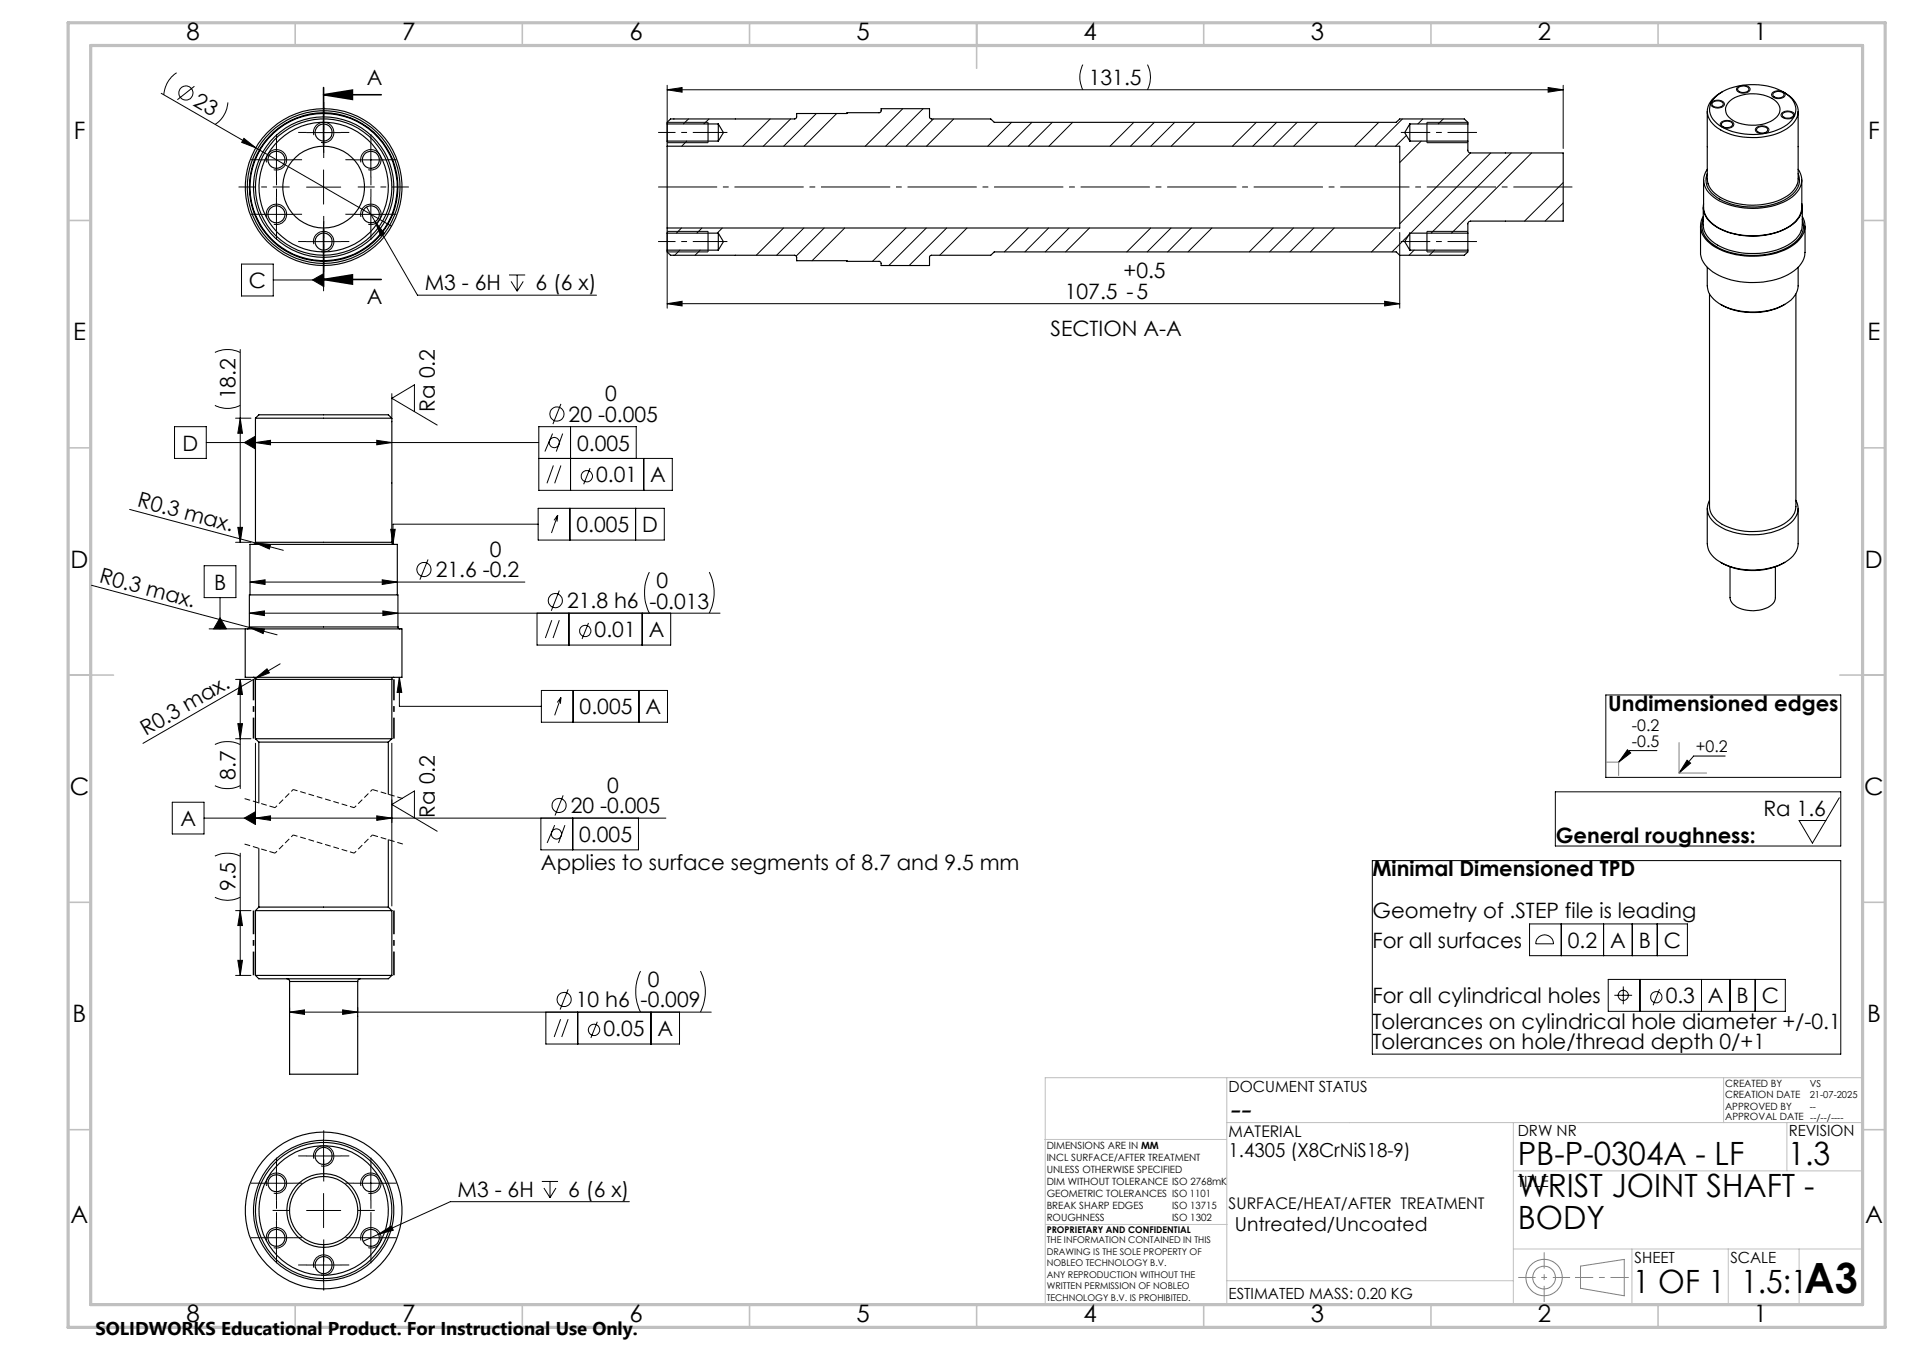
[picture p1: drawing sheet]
<svg xmlns="http://www.w3.org/2000/svg" width="420mm" height="297mm" viewBox="0 0 420 297" stroke-linecap="round" stroke-linejoin="round" font-family="sans-serif">
<g fill="none" stroke="#000" stroke-width=".22">
<path d="M38.9 16a6.3 6.3 0 0 0-2.8 4.9M42.8 19l-3.7 2.9M146.9 19.8l3.2-.5v1zM146.9 18.8v12.3M146.9 19.8h197.2M238.4 14.2a6.1 6.1 0 0 0 0 5.6M252.6 14.2a6.1 6.1 0 0 1 0 5.6M340.8 19.3l3.3 .5-3.3 .5zM344.1 18.8v13.9M382.4 19.2a2 2 0 0 1 2.8 .3 1.39 1.39 0 0 1-1.9 1l-.7-.3a.63 .63 0 0 1-.2-1zM35.5 20.5l50.7 29.3M50.2 22.5a6.3 6.3 0 0 1-2.9 4.9"/>
<path d="M53.7 30.4l2.6 2.1-3.1-1.2zM57.1 35.2h7.5M58.7 35.7a2.26 2.26 0 0 1 1.9-2.8 2.26 2.26 0 0 1 2.5 2.4 2.26 2.26 0 0 1-2.8 2M60.9 31.4v7.5M67.5 29.2h7.5M69.1 29.7a2.25 2.25 0 0 1 1.9-2.8 2.25 2.25 0 0 1 2.5 2.4 2.25 2.25 0 0 1-2.8 2M71.2 25.4v7.5M71.2 37.4v7.5M77.9 35.2h7.5M79.4 35.7a2.26 2.26 0 0 1 2-2.8 2.26 2.26 0 0 1 2.5 2.4 2.26 2.26 0 0 1-2.8 2M81.6 31.4v7.5M146.9 31.4h9"/>
<path d="M146.9 26.9h9M151.2 31l-1.1 1.2M151.6 26.2l-1.2 1.1M156.1 26.2l-1.2 1.1M169.5 26.2l-6 6M174 26.2l-6 6M179.7 25l-7.2 7.2M184.2 25l-7.2 7.2M198.7 23.9l-8.2 8.3M203.2 23.9l-8.3 8.3M205.5 26.2l-6 6M209.9 26.2l-6 6"/>
<path d="M222.7 26.9l-5.3 5.3M227.2 26.9l-5.3 5.3M231.6 26.9l-5.2 5.3M236.1 26.9l-5.2 5.3M249.6 26.9l-5.3 5.3M254.1 26.9l-5.3 5.3M258.6 26.9l-5.3 5.3M263.1 26.9l-5.3 5.3M276.5 26.9l-5.2 5.3M281 26.9l-5.2 5.3M285.5 26.9l-5.2 5.3M290 26.9l-5.2 5.3"/>
<path d="M303.5 26.9l-5.3 5.3M308.7 26.2l-6 6M309.6 29.8l-2.4 2.4M312.8 31l-4.7 4.8M313.2 26.2l-1.1 1.1M314.1 31.4h9M314.1 26.9h9M317.7 26.2l-1.1 1.1M323.7 33.7l-15.6 15.5M328.2 33.7l-17.6 17.6M332.7 33.7l-17.7 17.6M337.1 33.7l-17.6 17.6"/>
<path d="M376.7 22.6a1.93 1.93 0 0 1 2.9 .2 1.6 1.6 0 0 1-2.3 .8l-.6-.4zM378.9 26.9a1.79 1.79 0 0 1 2.8 .5 1.79 1.79 0 0 1-3 0zM386.6 28a1.83 1.83 0 0 1 2.8 .6 1.79 1.79 0 0 1-3 0zM390.1 20.5a1.93 1.93 0 0 1 2.9 .2 1.52 1.52 0 0 1-2.3 .9l-.4-.2a.6 .6 0 0 1-.2-.9zM392.2 24.9a1.93 1.93 0 0 1 2.8 .3 1.64 1.64 0 0 1-2.5 .7 .62 .62 0 0 1-.3-1zM53.2 58.1h6.9v7h-6.9zM57.1 47.2h7.5M58.7 47.7a2.25 2.25 0 0 1 1.9-2.8 2.25 2.25 0 0 1 2.5 2.4 2.25 2.25 0 0 1-2.8 2M60.9 43.4v7.5M67.5 41.2h7.5M67.5 53.2h7.5M69.1 53.7a2.25 2.25 0 0 1 2-2.8 2.25 2.25 0 0 1 2.4 2.5 2.25 2.25 0 0 1-2.8 1.9"/>
<path d="M71.2 49.4v7.5M71.2 59.9v4.1M77.9 47.2h7.5M79.4 47.7a2.24 2.24 0 0 1 2-2.8 2.24 2.24 0 0 1 2.4 2.4 2.24 2.24 0 0 1-2.7 2M80.7 45.5l1.9 3.3M81.6 43.4v7.5M82.6 48.8l2.1 2.6-.9 .5zM82.6 48.8l9.3 16.1h39.4M146.9 55.4h9M146.9 50.9h9M146.9 51.1v16.7M149.6 55l-1.1 1.2"/>
<path d="M150 50.2l-1.1 1.1M154.1 55l-1.1 1.2M154.5 50.2l-1.1 1.1M159 50.2l-1.1 1.1M172.5 50.2l-6 6M177 50.2l-6 6M181.4 50.2l-6.1 6.1M185.9 50.2l-7.1 7.2M199.4 50.2l-7.3 7.3M203.9 50.2l-8.2 8.2M208.4 50.2l-8.3 8.2M212.9 50.2l-6 6"/>
<path d="M226.3 50.2l-5.2 5.2M230.8 50.2l-5.2 5.2M235.3 50.2l-5.2 5.2M239.8 50.2l-5.2 5.2M253.3 50.2l-5.3 5.2M257.8 50.2l-5.3 5.2M262.3 50.2l-5.3 5.2M266.8 50.2l-5.3 5.2M280.2 50.2l-5.2 5.2M284.7 50.2l-5.2 5.2M289.2 50.2l-5.2 5.2M293.7 50.2l-5.2 5.2"/>
<path d="M307.2 50.2l-5.3 5.2M308.1 51.1v16.7M310.1 51.7l-3.7 3.7M311.3 55l-1.1 1.2M314.1 55.4h9M314.1 50.9h9M315.8 55l-1.2 1.2M344.1 40.2l-8.5 8.4M344.1 44.7l-4 3.9M47.3 77.5a6.4 6.4 0 0 1 5.6 0M52.9 76.9v42.4M60.1 61.6h11.1"/>
<path d="M68.8 61.6l2.4-1.4v2.8zM112 60.5h3.6M112.5 61.9l1.3 2.2M113.8 60.5v3.6M115.2 61.9l-1.4 2.2M146.9 66.8l3.2-.5v1zM146.9 66.8h161.2M304.8 66.3l3.3 .5-3.3 .5zM38.4 93.9h7v7h-7zM45.4 97.4h73.2M47.3 89.2a6.1 6.1 0 0 0 5.6 0M51.9 92h3.3"/>
<path d="M52.9 92l.5 3.3h-1zM53.8 97.4l2.4-1.4v2.8zM56.2 97.4l3.3-.5v1zM82.9 96.9l3.4 .5-3.4 .5zM86.3 86.6v5.2M91.2 90.6v-5.9l-4.9 2.9 9.9 5.9M121.6 95.4l-1.7 3.9M123.5 88.9l-1.8 4.4M123.9 95.4l-1.5 3.9M125.6 93.9v14M28.5 112.1l33.9 9M51.9 119.3h3.3"/>
<path d="M52.4 116h1l-.5 3.3zM56.2 119.4l3.3 .4-.2 1zM86 116.4h1l-.5 3.4zM118.5 111.8h27.7v7h-27.7zM118.5 115.3h-32v4.5M118.6 100.9h29.4v7h-29.4v-14h21.5v7M121.8 102.4l-1.4 3.9M122.8 113.3l-.8 1.2M122.8 113.3l-.2 1.5M122.8 113.3l-1.4 4M123.5 102.4l-1.4 3.9M125.4 111.8v7"/>
<path d="M129.9 103l-1.4 3.5M139.9 111.8v7M141.7 100.9v7M20.1 128.8l34.8 9.2M44.9 124.5h7v7h-7zM46 138.4h8M48.4 135.9l1.4 2.5h-2.8zM48.4 131.5v6.9M54.9 138l3.3 .4-.3 1zM54.9 134.9l3.3-.5v1zM54.9 134.9h103.6M54.9 138l6.1 1.7"/>
<path d="M55 128.1l3.3-.5v1zM55 128.1h60.5M84.1 127.6l3.4 .5-3.4 .5zM84.3 134.4l3.3 .5-3.3 .5zM94.2 123.1l-1.8 4.4M118.2 134.9v7h29.4v-7M121.5 136.5l-1.4 3.9M123.1 129.9l-1.7 4.5M123.1 136.5l-1.4 3.9M125.2 134.9v7M129.5 137.1l-1.4 3.5M141.4 134.9v7"/>
<path d="M142.9 125.9a10.2 10.2 0 0 0 0 9M156.1 125.9a10.2 10.2 0 0 1 0 9M51.9 149.5h3.3M52.4 159.2h1l-.5 3.3zM52.9 149.5l.5 3.3h-1zM52.9 149.5v24M56.2 149.3l2.6-2.2 .5 .9zM56.2 149.3l-24.7 14.2M61.7 146l-5.5 3.3M87.9 149l.5 3.3h-1zM87.9 149v6.4h31.3M119.2 151.9h27.7v7h-27.7z"/>
<path d="M123.5 153.5l-.8 1M123.5 153.5l-.1 1.3M123.5 153.5l-1.4 3.9M126.2 151.9v7M140.7 151.9v7M353.5 152.9h51.7v18.1h-51.7zM37.9 176.5h7v7h-7zM44.9 180h101.7M47.3 172.9a6.4 6.4 0 0 0 5.6 0M47.3 163.8a6.4 6.4 0 0 1 5.6 0M51.9 162.5h3.3M53.8 180l2.4-1.4v2.8z"/>
<path d="M56.2 180l3.3-.5v1zM56.2 163.5v17.5M82.9 179.5l3.4 .5-3.4 .5zM86.3 163.5v35.8M91.2 179.9v-5.9l-4.9 3 9.9 5.9M119.1 180v7h21.4v-7M124 175l-1.8 4.4M126.1 180v7M342.4 174.2h62.8v11.9h-62.8zM358.2 165l.8 .7-2.7 2zM364.7 165.1h-5.9l-2.5 2.6M371.4 167.2l.7 .7-2.5 2.2z"/>
<path d="M379.8 166.3h-7l-3.2 3.8M404.9 175.5l-5.9 10-3-5h5.9M47.3 197.4a6.1 6.1 0 0 0 5.6 0M47.3 188.3a6.4 6.4 0 0 1 5.6 0M52.9 187.7v26.9M122.1 181.5l-1.7 4M124.4 181.5l-1.5 4M302.1 189.3h103.1v42.6h-103.1zM51.9 200.3h3.3M51.9 214.6h3.3M52.4 211.3h1l-.5 3.3zM52.9 200.3l.5 3.3h-1z"/>
<path d="M125.1 217.7l-1.8 4.4M141 213.6a10.2 10.2 0 0 0 0 9.1M154.2 213.6a10.2 10.2 0 0 1 0 9.1M336.7 203.3h34.7v7h-34.7zM338.7 206.2a1.99 1.99 0 0 1 2.1-.3 1.99 1.99 0 0 1 1.2 1.7h-3.9a1.92 1.92 0 0 1 .6-1.4zM343.7 203.3v7M353 203.3v7M354 215.5h39v7h-39zM355.4 219h3.9M357.3 217v3.9M359.3 203.3v7M361 215.5v7"/>
<path d="M364.8 203.3v7M365.3 217.6l-1.4 3.6M374.5 215.5v7M380.8 215.5v7M386.4 215.5v7M63.7 222.7l3.3-.5v1zM63.7 222.7h92.9M63.7 221.7v.9M75.4 222.2l3.3 .5-3.3 .5zM78.7 221.7v.9M120.2 222.7v7h29.4v-7M123.4 224.2l-1.4 3.9"/>
<path d="M125.1 224.2l-1.5 3.9M127.2 222.7v7M131.5 224.8l-1.4 3.5M143.3 222.7v7M60.9 256.6v7.5M67.5 254.3h7.5M69.1 254.9a2.25 2.25 0 0 1 1.9-2.8 2.25 2.25 0 0 1 2.5 2.4 2.25 2.25 0 0 1-2.8 2M71.2 250.6v7.5M81.6 256.6v7.5M119.3 259.9h3.5M121.1 259.9v3.6M57.1 260.3h7.5"/>
<path d="M57.1 272.3h7.5M58.7 260.9a2.26 2.26 0 0 1 1.9-2.8 2.26 2.26 0 0 1 2.5 2.4 2.26 2.26 0 0 1-2.8 2M58.7 272.9a2.26 2.26 0 0 1 1.9-2.8 2.26 2.26 0 0 1 2.5 2.4 2.26 2.26 0 0 1-2.8 2M60.9 268.6v7.5M67.5 266.3h7.5M67.5 278.3h7.5M69.1 278.9a2.25 2.25 0 0 1 1.9-2.8 2.25 2.25 0 0 1 2.5 2.4 2.25 2.25 0 0 1-2.8 2M71.2 262.6v7.5M71.2 274.6v7.5M77.9 260.3h7.5M77.9 272.3h7.5M79.4 260.9a2.26 2.26 0 0 1 2-2.8 2.26 2.26 0 0 1 2.5 2.4 2.26 2.26 0 0 1-2.8 2"/>
<path d="M79.4 272.9a2.26 2.26 0 0 1 2-2.8 2.26 2.26 0 0 1 2.5 2.4 2.26 2.26 0 0 1-2.8 2M81.6 268.6v7.5M83.3 271.5l2.8-1.8 .5 .9zM83.3 271.5l-3.4 1.6M119.7 261.4l1.4 2.1M122.4 261.4l-1.3 2.1M138.5 264.4h-39.4l-15.8 7.1"/>
<circle cx="40.9" cy="20.5" r="1.56"/>
<circle cx="122" cy="97.4" r="1.12"/>
<circle cx="122.6" cy="91.1" r="1.55"/>
<circle cx="129.2" cy="104.8" r="1.24"/>
<circle cx="93.3" cy="125.3" r="1.55"/>
<circle cx="122.2" cy="132.1" r="1.55"/>
<circle cx="128.8" cy="138.8" r="1.24"/>
<circle cx="123.1" cy="177.2" r="1.56"/>
<circle cx="122.5" cy="183.5" r="1.12"/>
<circle cx="124.2" cy="219.9" r="1.56"/>
<circle cx="357.3" cy="219" r="1.13"/>
<circle cx="364.6" cy="219.4" r="1.24"/>
<circle cx="130.8" cy="226.6" r="1.25"/>
</g>
<g fill="none" stroke="#808080" stroke-width=".22">
<path d="M353.6 167.7h2.7v2.9M369.6 163.4v6.7h6.1M347.9 278.5l9.6-1.4v8l-9.6-1.7z"/>
<circle cx="339.9" cy="281" r="2.51"/>
<circle cx="339.9" cy="281.1" r="4"/>
</g>
<path d="M334.2 281h11.4" fill="none" stroke="#808080" stroke-width=".22" stroke-dasharray="15.2 1.3 1.3 1.3" stroke-dashoffset="11.4" stroke-linecap="butt"/>
<path d="M339.9 275.5v10.9" fill="none" stroke="#808080" stroke-width=".22" stroke-dasharray="15.2 1.3 1.3 1.3" stroke-dashoffset="11.7" stroke-linecap="butt"/>
<path d="M346.7 281h11.8" fill="none" stroke="#808080" stroke-width=".22" stroke-dasharray="15.2 1.3 1.3 1.3" stroke-dashoffset="11.2" stroke-linecap="butt"/>
<g fill="none" stroke="#c0c0c0" stroke-width=".22">
<path d="M270.1 237.1v49.9M379.4 237.1v9.9M410.1 237.1h-180v49.9M230 250.7h40M270.1 247h140M333.1 257.6h77M333.1 247v40M393.3 247v10.6M230.2 269.4h39.9M333.1 274.8h77M359.2 274.8v12.2M380.4 274.8v12.2"/>
<path d="M396 274.8v12.2M270.1 281.8h63"/>
</g>
<g fill="none" stroke="#c0c0c0" stroke-width=".35">
<path d="M65 5v5M115 5v5M165 5v5M215 5v10M265 5v5M315 5v5M365 5v5M15 48.5h5M410 48.5h5M15 98.5h5M410 98.5h5M15 148.5h10"/>
<path d="M405 148.5h10M15 198.5h5M410 198.5h5M15 248.5h5M410 248.5h5M65 287v5M115 287v5M165 287v5M215 287v5M265 287v5M315 287v5M365 287v5"/>
</g>
<path d="M15 5h400v287h-400zM20 10h390v277h-390z" fill="none" stroke="#c0c0c0" stroke-width=".7"/>
<g fill="#000">
<path d="M53.7 30.4l2.6 2.1-3.1-1.2zM56.2 119.4l3.3 .4-.2 1zM54.9 138l3.3 .4-.3 1zM56.2 149.3l2.6-2.2 .5 .9z"/>
<path d="M146.9 19.8l3.2-.5v1zM340.8 19.3l3.3 .5-3.3 .5zM146.9 66.8l3.2-.5v1zM304.8 66.3l3.3 .5-3.3 .5z"/>
<path d="M71.2 20.8l6.4-1v2.1zM71.2 61.5l6.4-1v2z"/>
<path d="M82.6 48.8l1.2 3.1 .9-.5zM68.8 61.6l2.4 1.4v-2.8zM56.2 97.4l3.3-.5v1zM82.9 96.9l3.4 .5-3.4 .5zM56.2 180l3.3-.5v1zM82.9 179.5l3.4 .5-3.4 .5zM54.9 134.9l3.3-.5v1zM84.3 134.4l3.3 .5-3.3 .5zM63.7 222.7l3.3-.5v1zM75.4 222.2l3.3 .5-3.3 .5zM55 128.1l3.3-.5v1zM84.1 127.6l3.4 .5-3.4 .5z"/>
<path d="M52.4 116h1l-.5 3.3zM52.9 92l.5 3.3h-1z"/>
<path d="M86 116.4h1l-.5 3.4zM87.9 149l.5 3.3h-1zM53.8 180l2.4 1.4v-2.8zM53.8 97.4l2.4 1.4v-2.8zM48.4 135.9l1.4 2.5h-2.8zM83.3 271.5l3.3-.9-.5-.9z"/>
<path d="M52.9 149.5l.5 3.3h-1zM52.4 159.2h1l-.5 3.3zM52.9 200.3l.5 3.3h-1zM52.4 211.3h1l-.5 3.3z"/>
<path d="M371.4 167.2l.7 .7-2.5 2.2zM358.2 165l.8 .7-2.7 2z"/>
</g>
<g fill="none" stroke="#000" stroke-width=".25">
<path d="M382.7 19.2a1.6 1.6 0 0 1 2.3 .4 1.41 1.41 0 0 1-2.5 0zM146.9 27.3v-.4l.7-.7h27.3l.4-.3 .1-.9 18.2-.2 .4-.4v-.5h10.6v1.9l.1 .2 .3 .2h13.1l.8 .7h88.4l.8-.7h14.2l.8 .7v.4M146.9 32.2v18M146.9 27.3v3.7M146.9 27.3h11.2M146.9 31h11.2M146.9 31v1.2M146.9 32.2h161.2v18h-161.2M155.9 26.9v4.5M158.1 27.3v3.7M158.1 27.3l1.1 1.9-1.1 1.8M310.3 27.3v3.7"/>
<path d="M310.3 27.3h12.8M310.3 27.3l-1.1 1.9 1.1 1.8M310.3 31h12.8M314.1 26.9v4.5M323.1 31v2.1a.6 .6 0 0 0 .6 .6h20.4v14.9h-20.4a.6 .6 0 0 0-.6 .6v2.1M323.1 27.3v3.7M375 39.6v6a6.1 6.1 0 0 0 4.3 5 16.7 16.7 0 0 0 14.7-.9 5.2 5.2 0 0 0 2.6-4.1v-6M375.8 24.5v14.9a4.8 4.8 0 0 0 2.9 4.1 15.3 15.3 0 0 0 15.3-.8 4.3 4.3 0 0 0 1.8-3.3v-14.9M375.8 37.2a4 4 0 0 0 .8 5.7 13.8 13.8 0 0 0 9.3 3 13.8 13.8 0 0 0 9.2-3.1 4 4 0 0 0 .7-5.6M375.8 38.2a4.2 4.2 0 0 0 2.1 5.2 15.9 15.9 0 0 0 15.6 .2 4.3 4.3 0 0 0 2.3-5.4M377 22.5a1.65 1.65 0 0 1 2.3 .3 1.41 1.41 0 0 1-2.1 .6 .54 .54 0 0 1-.2-.9zM377.5 21.4a12.8 12.8 0 0 1 10.6-2.6 9.4 9.4 0 0 1 6.7 3.5 3.8 3.8 0 0 1-1.5 5.2 14.1 14.1 0 0 1-15.4-.4 3.6 3.6 0 0 1-.4-5.7z"/>
<path d="M379.1 20.2a5.3 5.3 0 0 0-3.3 4.4 5.9 5.9 0 0 0 4.4 4.7 15 15 0 0 0 13.8-1.5 4 4 0 0 0-.2-6.7l-1.3-.9M379.1 26.9a1.57 1.57 0 0 1 2.3 .4 1.44 1.44 0 0 1-2.4 .2zM380.5 22.5a8.4 8.4 0 0 1 7.7-1.6 4.3 4.3 0 0 1 3.6 3.1 3.4 3.4 0 0 1-2.6 2.9 8.9 8.9 0 0 1-8.6-1 2.27 2.27 0 0 1-.1-3.4zM386.9 28.1a1.65 1.65 0 0 1 2.2 .4 1.44 1.44 0 0 1-2.4 .2zM390.4 20.4a1.64 1.64 0 0 1 2.3 .3 1.34 1.34 0 0 1-2.1 .6l-.4-.5zM392.5 24.9a1.42 1.42 0 0 1 2.3 .5 1.51 1.51 0 0 1-2.5-.1zM146.9 55v.4l.7 .8h27.4l.3 .2 .1 1 18.2 .1 .4 .4v.5h10.6v-1.9l.4-.3h13.1l.8-.8h88.4l.8 .8h14.2l.8-.8v-.4M146.9 51.3v3.7M146.9 51.3h11.2M146.9 55h11.2M146.9 50.2v1.1M155.9 50.9v4.5"/>
<path d="M158.1 51.3v3.7M158.1 51.3l1.1 1.9-1.1 1.8M310.3 51.3v3.7M310.3 51.3h12.8M310.3 51.3l-1.1 1.9 1.1 1.8M310.3 55h12.8M314.1 50.9v4.5M323.1 51.3v3.7M374.3 49.7v5.8a6.1 6.1 0 0 0 4.2 5.1 18.1 18.1 0 0 0 15.8-.6 5.7 5.7 0 0 0 3-4.5v-5.8M374.9 45.6v3.9a5.3 5.3 0 0 0 3.2 4.4 16.8 16.8 0 0 0 16.1-.4 4.9 4.9 0 0 0 2.5-4v-3.9M374.9 47.6a4.3 4.3 0 0 0 1.5 5.9 16.7 16.7 0 0 0 13.7 2.4 9.5 9.5 0 0 0 7-4.8l.2-.6a4.2 4.2 0 0 0-.6-2.9M374.9 48.3a4.5 4.5 0 0 0 2.3 5.6 16.8 16.8 0 0 0 17.7-.4 4.5 4.5 0 0 0 1.8-5.2"/>
<path d="M375 44.8a5.1 5.1 0 0 0 3.1 5.3 16.8 16.8 0 0 0 16.1-.4 4.7 4.7 0 0 0 2.4-4.9M375.8 58.8v4.1a5.6 5.6 0 0 0 4 4.6 15.1 15.1 0 0 0 14.5-1.5l.4-.5a4.2 4.2 0 0 0 1.1-2.6v-4.1M376.3 64.7v46.8a5.7 5.7 0 0 0 4.3 4.5 14.6 14.6 0 0 0 12.7-1.2 4.4 4.4 0 0 0 2-3.3v-46.8M378.7 67a14.8 14.8 0 0 0 14.2 0M56.2 92h30.1M56.2 92l.8-.7h28.5l.8 .7M56.2 92v27.3M86.3 92v27.3M56.2 119.3l-.1 .4-.3 .1M56.2 119.3h30.1M86.3 119.3l.1 .3 .3 .2M375.8 111.9v7.7a5 5 0 0 0 3.3 4.3 15.3 15.3 0 0 0 14.6-.7 4.8 4.8 0 0 0 2.1-3.6v-7.7"/>
<path d="M376.3 110.1a4 4 0 0 0 1.5 5.2 15 15 0 0 0 15.9 .1 4 4 0 0 0 1.6-5.3M54 138.4h34.5v10.6h-34.5zM54.9 137.9l-.1 .4-.4 .1M54.9 137.9v-7h32.7v7M54.9 137.9h32.7M55 130.9v-11.1h32.5v11.1M87.6 137.9l.1 .4 .4 .1M378.7 123.7a14.8 14.8 0 0 0 14.2 0M380.8 124.7v6.8a3 3 0 0 0 2.6 2.5 7.1 7.1 0 0 0 6.9-1.3l.5-1.1v-6.9M55.8 149l.3 .1 .1 .4M56.2 149.5h30.1M56.2 149.5v13"/>
<path d="M86.3 149.5v13M86.7 149l-.3 .2-.1 .3M56.2 162.5h30.1M56.2 162.5l.8 .8M57 163.3h28.5M57 163.3v13.4M85.5 163.3v11.5M86.3 162.5l-.8 .8M57 199.6h28.5M57 186.7v12.9M57 199.6l-.8 .7M85.5 184.7v14.9"/>
<path d="M85.5 199.6l.8 .7M56.2 200.3h30.1M56.2 214.6h30.1M56.2 214.6l.8 .7h28.5l.8-.7M56.2 200.3v14.3M63.1 215.3a.6 .6 0 0 1 .6 .6M63.7 215.9v20.4h15v-20.4M63.7 215.9h15M79.3 215.3a.6 .6 0 0 0-.6 .6M86.3 200.3v14.3"/>
<circle cx="60.8" cy="35.2" r="1.88"/>
<circle cx="71.2" cy="29.2" r="1.88"/>
<circle cx="81.6" cy="35.2" r="1.87"/>
<circle cx="60.8" cy="47.2" r="1.88"/>
<circle cx="71.2" cy="41.2" r="16.4"/>
<circle cx="71.2" cy="41.2" r="17.2"/>
<circle cx="71.2" cy="41.2" r="9"/>
<circle cx="71.2" cy="41.2" r="16.2"/>
<circle cx="71.2" cy="41.2" r="15.5"/>
<circle cx="71.2" cy="41.2" r="14.2"/>
<circle cx="71.2" cy="41.2" r="16.8"/>
<circle cx="71.2" cy="41.1" r="15"/>
<circle cx="71.2" cy="53.1" r="1.88"/>
<circle cx="81.6" cy="47.2" r="1.87"/>
<circle cx="71.2" cy="254.3" r="1.88"/>
<circle cx="60.8" cy="272.3" r="1.87"/>
<circle cx="60.9" cy="260.3" r="1.87"/>
<circle cx="71.2" cy="266.3" r="17.2"/>
<circle cx="71.2" cy="266.3" r="8.1"/>
<circle cx="71.2" cy="266.3" r="15"/>
<circle cx="71.2" cy="266.3" r="15.5"/>
<circle cx="71.2" cy="266.3" r="14.2"/>
<circle cx="71.2" cy="278.3" r="1.88"/>
<circle cx="71.2" cy="266.3" r="7.5"/>
<circle cx="81.6" cy="272.3" r="1.86"/>
<circle cx="81.6" cy="260.3" r="1.86"/>
</g>
<path d="M71.2 19.3v12.7M71.2 20.8l6.4-1v2.1zM71.2 20.8h12.7M71.2 50.4v12.7M71.2 61.5l6.4-1v2zM71.2 61.5h12.7" fill="none" stroke="#000" stroke-width=".35"/>
<path d="M160.1 29.1h-15.2M160.1 53.1h-15.2" fill="none" stroke="#000" stroke-width=".22" stroke-dasharray="15.2 1.3 1.3 1.3" stroke-dashoffset="7.6" stroke-linecap="butt"/>
<path d="M325.1 29.1h-16.7M325.1 53.1h-16.7" fill="none" stroke="#000" stroke-width=".22" stroke-dasharray="15.2 1.3 1.3 1.3" stroke-dashoffset="8.8" stroke-linecap="butt"/>
<path d="M346.1 41.1h-201.2" fill="none" stroke="#000" stroke-width=".22" stroke-dasharray="15.2 1.3 1.3 1.3" stroke-dashoffset="2.2" stroke-linecap="butt"/>
<path d="M60.5 177.7l-6.7-2M88.7 175.7l-6.7-2M60.5 187.7l-6.7-2M88.7 185.7l-6.7-2" fill="none" stroke="#000" stroke-width=".22" stroke-dasharray="1.3 .6" stroke-linecap="butt"/>
<path d="M64.5 173.7l-4 4M82 173.7l-4 4M64.5 183.7l-4 4M82 183.7l-4 4" fill="none" stroke="#000" stroke-width=".22" stroke-dasharray="1.3 .6" stroke-dashoffset=".7" stroke-linecap="butt"/>
<path d="M78 177.7l-13.5-4M78 187.7l-13.5-4" fill="none" stroke="#000" stroke-width=".22" stroke-dasharray="1.3 .6" stroke-dashoffset=".3" stroke-linecap="butt"/>
<path d="M71.3 33.6v-11.2M63.8 41.1h-11.3M71.3 48.6v11.3M78.8 41.1h11.2" fill="none" stroke="#000" stroke-width=".22" stroke-dasharray="15.2 1.3 1.3 1.3" stroke-dashoffset="11.5" stroke-linecap="butt"/>
<g fill="none" stroke="#000" stroke-width=".22" stroke-dasharray="15.2 1.3 1.3 1.3" stroke-linecap="butt">
<path d="M57.1 35.1h-1.9M60.9 31.4v-1.9M60.9 38.9v1.9M64.6 35.1h1.9M67.5 29.1h-1.9M71.3 25.4v-1.9M71.3 32.9v1.9M75 29.1h1.9M77.9 35.1h-1.9M81.7 31.4v-1.9M81.7 38.9v1.9M85.4 35.1h1.9"/>
<path d="M57.1 47.1h-1.9M60.9 43.4v-1.9M60.9 50.9v1.9M64.6 47.1h1.9M67.5 53.1h-1.9M71.3 49.4v-1.9M71.3 56.9v1.9M75 53.1h1.9M77.9 47.1h-1.9M81.7 43.4v-1.9M81.7 50.9v1.9M85.4 47.1h1.9"/>
<path d="M60.9 256.5v-1.8M67.5 254.3h-1.9M71.3 258.8v-3.8M71.3 250.5v-1.8M71.3 258v1.9M75 254.3h1.9M81.7 256.5v-1.8M57.1 260.3h-1.9M57.1 272.3h-1.9M60.9 264v1.9M60.9 268.5v-1.8M60.9 276v1.9"/>
<path d="M63.8 266.3h-3.8M64.6 260.3h1.9M64.6 272.3h1.9M67.5 278.3h-1.9M71.3 273.8v3.7M71.3 274.5v-1.8M75 278.3h1.9M77.9 260.3h-1.9M77.9 272.3h-1.9M78.8 266.3h3.7M81.7 264v1.9M81.7 268.5v-1.8"/>
<path d="M81.7 276v1.9M85.4 260.3h1.9M85.4 272.3h1.9M71.3 282v1.9"/>
</g>
<path d="M55.8 200.3v14.3M86.7 200.3v14.3" fill="none" stroke="#000" stroke-width=".35" stroke-dasharray="6.3 1.3 1.3 1.3" stroke-dashoffset="1.1" stroke-linecap="butt"/>
<path d="M55.8 149.4v13.1M86.7 149.4v13.1" fill="none" stroke="#000" stroke-width=".35" stroke-dasharray="6.3 1.3 1.3 1.3" stroke-dashoffset="1.7" stroke-linecap="butt"/>
<text font-size="9.2" x="397.2" y="284.5">A3</text>
<text font-size="7.3" x="270.4" y="246.3">--</text>
<g font-size="7.1">
<text x="334.1" y="256.2">PB-P-0304A - LF</text>
<text x="393.6" y="256.2">1.3</text>
<text x="334.1" y="263.3">WRIST JOINT SHAFT -</text>
<text x="334.1" y="270.3">BODY</text>
<text x="359.4" y="284.5">1 OF 1</text>
<text x="383.3" y="284.5">1.5:1</text>
</g>
<g font-size="5.3">
<text x="41" y="8.9">8</text>
<text x="88.5" y="8.9">7</text>
<text x="138.5" y="8.9">6</text>
<text x="188.5" y="8.9">5</text>
<text x="238.5" y="8.9">4</text>
<text x="288.5" y="8.9">3</text>
<text x="338.5" y="8.9">2</text>
<text x="386" y="8.9">1</text>
<text x="16.2" y="30.7">F</text>
<text x="411.2" y="30.7">F</text>
<text x="16.1" y="74.9">E</text>
<text x="411.1" y="74.9">E</text>
<text x="15.5" y="124.9">D</text>
<text x="410.5" y="124.9">D</text>
<text x="15.4" y="174.9">C</text>
<text x="410.4" y="174.9">C</text>
<text x="16" y="224.9">B</text>
<text x="411" y="224.9">B</text>
<text x="15.5" y="269.2">A</text>
<text x="410.5" y="269.2">A</text>
<text x="41" y="290.9">8</text>
<text x="88.5" y="290.9">7</text>
<text x="138.5" y="290.9">6</text>
<text x="188.5" y="290.9">5</text>
<text x="238.5" y="290.9">4</text>
<text x="288.5" y="290.9">3</text>
<text x="338.5" y="290.9">2</text>
<text x="386" y="290.9">1</text>
</g>
<g font-size="4.7">
<text x="42.3" y="23.2" transform="rotate(30 42.3 23.2)">23</text>
<text x="80.7" y="18.6">A</text>
<text x="239.7" y="18.7">131.5</text>
<text x="54.8" y="63.4">C</text>
<text x="93.5" y="63.9">M3 - 6H</text>
<text x="117.9" y="63.9">6 (6 x)</text>
<text x="234.4" y="65.7">107.5 -5</text>
<text x="247.3" y="61.3">+0.5</text>
<text x="80.7" y="66.8">A</text>
<text x="231.2" y="73.9">SECTION A-A</text>
<text x="51.9" y="87.9" transform="rotate(-90 51.9 87.9)">18.2</text>
<text x="133.2" y="88.3">0</text>
<text x="95.7" y="90.5" transform="rotate(-90 95.7 90.5)">Ra 0.2</text>
<text x="125.2" y="92.8">20 -0.005</text>
<text x="40.2" y="99.1">D</text>
<text x="127" y="99.1">0.005</text>
<text x="131.2" y="106.1">0.01</text>
<text x="143.1" y="106.1">A</text>
<text x="30.1" y="111.4" transform="rotate(15 30.1 111.4)">R0.3 max.</text>
<text x="126.9" y="117.1">0.005</text>
<text x="141.4" y="117.1">D</text>
<text x="107.8" y="122.5">0</text>
<text x="21.7" y="128.1" transform="rotate(15 21.7 128.1)">R0.3 max.</text>
<text x="47.1" y="129.7">B</text>
<text x="95.9" y="127">21.6 -0.2</text>
<text x="144.5" y="129.4">0</text>
<text x="124.8" y="133.8">21.8 h6 -0.013</text>
<text x="130.9" y="140.2">0.01</text>
<text x="142.8" y="140.2">A</text>
<text x="127.6" y="157.1">0.005</text>
<text x="142.1" y="157.1">A</text>
<text x="354" y="156.4">Undimensioned edges</text>
<text x="32.1" y="162" transform="rotate(-30 32.1 162)">R0.3 max.</text>
<text x="51.9" y="171.5" transform="rotate(-90 51.9 171.5)">8.7</text>
<text x="95.7" y="179.9" transform="rotate(-90 95.7 179.9)">Ra 0.2</text>
<text x="125.7" y="178.9">20 -0.005</text>
<text x="133.7" y="174.4">0</text>
<text x="388.2" y="179.5">Ra 1.6</text>
<text x="39.7" y="181.7">A</text>
<text x="127.5" y="185.2">0.005</text>
<text x="342.5" y="185.5">General roughness:</text>
<text x="119.1" y="191.5">Applies to surface segments of 8.7 and 9.5 mm</text>
<text x="51.9" y="196.1" transform="rotate(-90 51.9 196.1)">9.5</text>
<text x="302.1" y="192.8">Minimal Dimensioned TPD</text>
<text x="302.1" y="201.9">Geometry of .STEP file is leading</text>
<text x="302.1" y="208.5">For all surfaces</text>
<text x="345.1" y="208.5">0.2</text>
<text x="354.4" y="208.5">A</text>
<text x="360.7" y="208.5">B</text>
<text x="366.3" y="208.5">C</text>
<text x="126.8" y="221.6">10 h6 -0.009</text>
<text x="142.6" y="217.1">0</text>
<text x="302.1" y="220.7">For all cylindrical holes</text>
<text x="366.7" y="220.7">0.3</text>
<text x="376" y="220.7">A</text>
<text x="382.3" y="220.7">B</text>
<text x="387.8" y="220.7">C</text>
<text x="132.8" y="227.9">0.05</text>
<text x="144.7" y="227.9">A</text>
<text x="302.1" y="226.3">Tolerances on cylindrical hole diameter +/-0.1</text>
<text x="302.1" y="230.9">Tolerances on hole/thread depth 0/+1</text>
<text x="100.7" y="263.3">M3 - 6H</text>
<text x="125.1" y="263.3">6 (6 x)</text>
</g>
<g font-size="4.2">
<text x="270.4" y="254.6">1.4305 (X8CrNiS18-9)</text>
<text x="271.8" y="270.8">Untreated/Uncoated</text>
</g>
<text font-size="4.1" x="21" y="293.7">SOLIDWORKS Educational Product. For Instructional Use Only.</text>
<g font-size="3.5">
<text x="359.2" y="160.9">-0.2</text>
<text x="359.2" y="164.3">-0.5</text>
<text x="373.3" y="165.5">+0.2</text>
<text x="270.4" y="250.1">MATERIAL</text>
<text x="270.4" y="266">SURFACE/HEAT/AFTER TREATMENT</text>
</g>
<g font-size="3.4">
<text x="270.4" y="240.2">DOCUMENT STATUS</text>
<text x="334.1" y="250">DRW NR</text>
<text x="393.7" y="250">REVISION</text>
<text x="334.1" y="261.1">TITLE</text>
<text x="359.8" y="277.9">SHEET</text>
<text x="380.9" y="277.9">SCALE</text>
<text x="270.4" y="285.7">ESTIMATED MASS: 0.20 KG</text>
</g>
<g font-size="2.2">
<text x="379.7" y="239.1">CREATED BY</text>
<text x="379.7" y="244.2">APPROVED BY</text>
<text x="379.7" y="241.6">CREATION DATE</text>
<text x="379.7" y="246.5">APPROVAL DATE --/--/----</text>
<text x="230.4" y="252.7">DIMENSIONS ARE IN MM</text>
<text x="230.4" y="255.4">INCL SURFACE/AFTER TREATMENT</text>
<text x="230.4" y="258">UNLESS OTHERWISE SPECIFIED</text>
<text x="230.4" y="260.7">DIM WITHOUT TOLERANCE ISO 2768mK</text>
<text x="230.4" y="263.3">GEOMETRIC TOLERANCES ISO 1101</text>
<text x="230.4" y="266">BREAK SHARP EDGES</text>
<text x="230.4" y="268.6">ROUGHNESS</text>
<text x="258" y="266">ISO 13715</text>
<text x="258" y="268.7">ISO 1302</text>
</g>
<g font-size="2.1">
<text x="398.4" y="239.1">VS</text>
<text x="398.4" y="244.2">--</text>
<text x="398.4" y="241.7">21-07-2025</text>
</g>
<g font-size="2">
<text x="230.4" y="271.3">PROPRIETARY AND CONFIDENTIAL</text>
<text x="230.4" y="273.5">THE INFORMATION CONTAINED IN THIS</text>
<text x="230.4" y="276.1">DRAWING IS THE SOLE PROPERTY OF</text>
<text x="230.4" y="278.6">NOBLEO TECHNOLOGY B.V.</text>
<text x="230.4" y="281.1">ANY REPRODUCTION WITHOUT THE</text>
<text x="230.4" y="283.6">WRITTEN PERMISSION OF NOBLEO</text>
<text x="230.4" y="286.2">TECHNOLOGY B.V. IS PROHIBITED.</text>
</g>
</svg>
